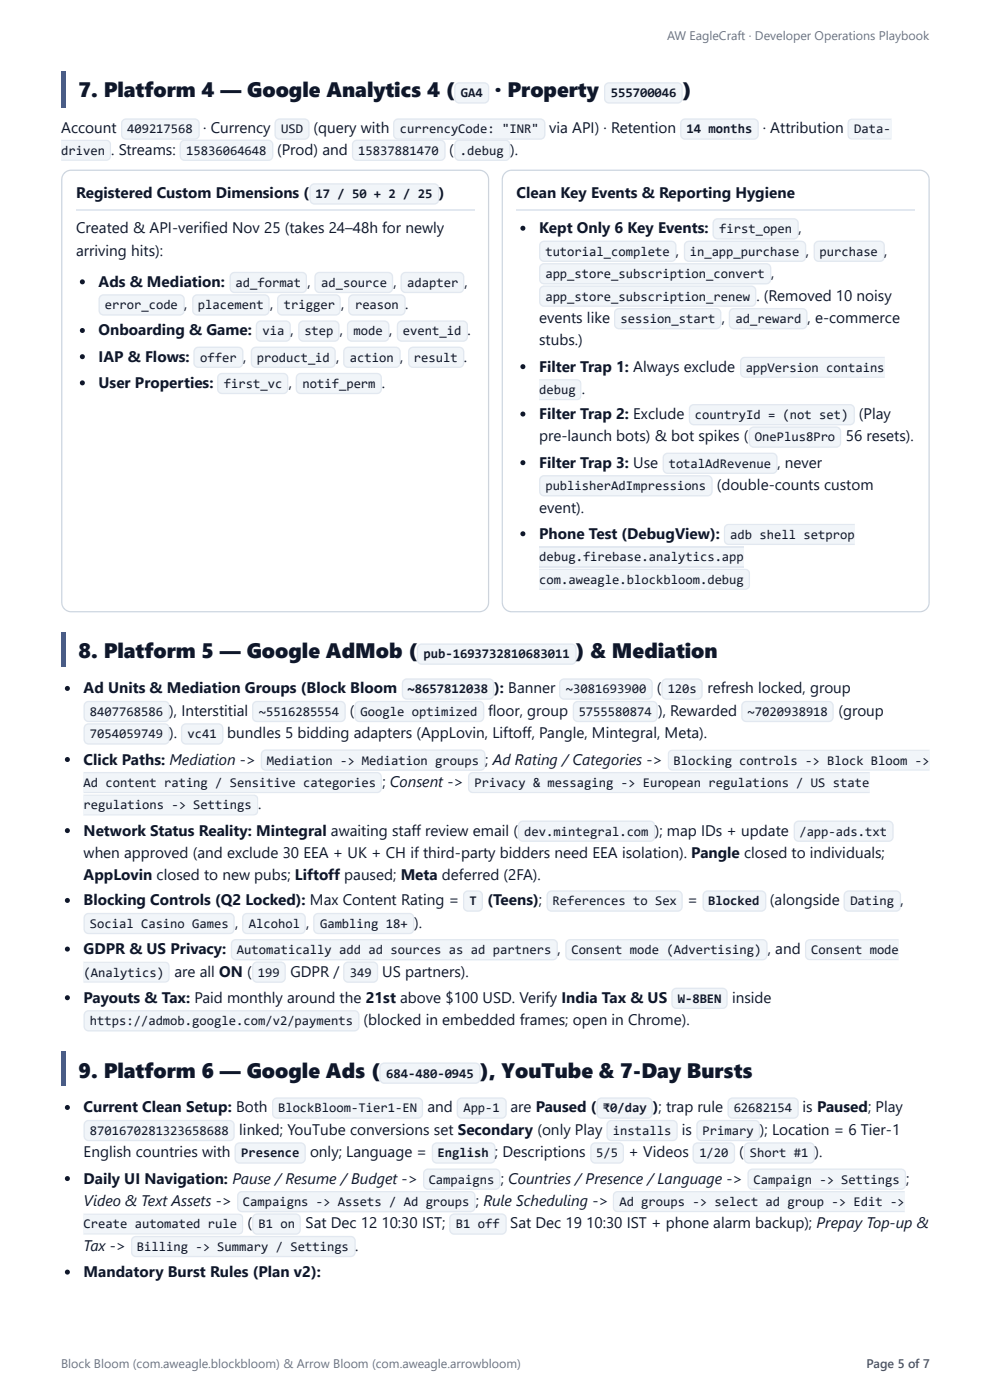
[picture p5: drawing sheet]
<svg xmlns="http://www.w3.org/2000/svg" width="210mm" height="297mm" viewBox="0 0 210 297" stroke-linecap="round" stroke-linejoin="round" font-family="sans-serif">
<g fill="#2563eb">
<path d="M13 15.1h1v7.7h-1z"/>
<path d="M13 134.1h1v7.5h-1z"/>
<path d="M13 223h1v7.5h-1z"/>
</g>
<path d="M96.6 17.8l.8-.3h5.3a1.06 1.06 0 0 1 1 1v2.4a1.06 1.06 0 0 1-1 1.1h-5.3a1.06 1.06 0 0 1-1.1-1.1v-2.6z" fill="#f1f5f9"/>
<path d="M96.7 17.9l.7-.3h5.3a.93 .93 0 0 1 .9 .9v2.4a.93 .93 0 0 1-.9 .9h-5.3a.93 .93 0 0 1-1-.9v-2.4z" fill="none" stroke="#e2e8f0" stroke-width=".26"/>
<path d="M128.4 17.8l.7-.3h14.6a1.06 1.06 0 0 1 1 1v2.4a1.06 1.06 0 0 1-1 1.1h-14.6a1.06 1.06 0 0 1-1-1.1v-2.6z" fill="#f1f5f9"/>
<path d="M128.5 17.9l.6-.3h14.6a.93 .93 0 0 1 .9 .9v2.4a.93 .93 0 0 1-.9 .9h-14.6a.93 .93 0 0 1-.9-.9v-2.4z" fill="none" stroke="#e2e8f0" stroke-width=".26"/>
<path d="M26 25.4l.7-.3h14.6a1.06 1.06 0 0 1 1 1.1v2.4a1.06 1.06 0 0 1-1 1h-14.6a1.06 1.06 0 0 1-1-1v-2.6z" fill="#f1f5f9"/>
<path d="M26.1 25.5l.6-.2h14.6a.93 .93 0 0 1 .9 .9v2.4a.93 .93 0 0 1-.9 .9h-14.6a.93 .93 0 0 1-.9-.9v-2.4z" fill="none" stroke="#e2e8f0" stroke-width=".26"/>
<path d="M58.5 25.4l.8-.3h5.3a1.06 1.06 0 0 1 1 1.1v2.4a1.06 1.06 0 0 1-1 1h-5.3a1.06 1.06 0 0 1-1.1-1v-2.6z" fill="#f1f5f9"/>
<path d="M58.6 25.5l.7-.2h5.3a.93 .93 0 0 1 .9 .9v2.4a.93 .93 0 0 1-.9 .9h-5.3a.93 .93 0 0 1-1-.9v-2.4z" fill="none" stroke="#e2e8f0" stroke-width=".26"/>
<path d="M83.7 25.4l.7-.3h30.2a1.06 1.06 0 0 1 1 1.1v2.4a1.06 1.06 0 0 1-1 1h-30.2a1.06 1.06 0 0 1-1.1-1l.1-2.6z" fill="#f1f5f9"/>
<path d="M83.7 25.5l.7-.2h30.2a.93 .93 0 0 1 .9 .9v2.4a.93 .93 0 0 1-.9 .9h-30.2a.93 .93 0 0 1-.9-.9v-2.4z" fill="none" stroke="#e2e8f0" stroke-width=".26"/>
<path d="M144.5 25.4l.8-.3h14.5a1.06 1.06 0 0 1 1.1 1.1v2.4a1.06 1.06 0 0 1-1.1 1h-14.5a1.06 1.06 0 0 1-1.1-1v-2.6z" fill="#f1f5f9"/>
<path d="M144.6 25.5l.7-.2h14.5a.93 .93 0 0 1 .9 .9v2.4a.93 .93 0 0 1-.9 .9h-14.5a.93 .93 0 0 1-1-.9v-2.4z" fill="none" stroke="#e2e8f0" stroke-width=".26"/>
<path d="M180 25.4l.7-.3h8.3v4.5h-8.3a1.06 1.06 0 0 1-1-1v-2.6z" fill="#f1f5f9"/>
<g fill="#e2e8f0">
<path d="M179.7 25.1h9.2v.7h-9.2z"/>
<path d="M179.7 28.9h9.2v.7h-9.2z"/>
<path d="M179.7 25.1h.7v4.5h-.7z"/>
</g>
<path d="M12.9 29.6h9.6a1.06 1.06 0 0 1 1 1.1v2.4a1.06 1.06 0 0 1-1 1h-9.6z" fill="#f1f5f9"/>
<g fill="#e2e8f0">
<path d="M13 29.6h10.5v.7h-10.5z"/>
<path d="M13 33.4h10.5v.7h-10.5z"/>
<path d="M22.8 29.6h.7v4.5h-.7z"/>
</g>
<path d="M38.4 29.9l.8-.3h17.7a1.06 1.06 0 0 1 1 1.1v2.4a1.06 1.06 0 0 1-1 1h-17.7a1.06 1.06 0 0 1-1.1-1v-2.6z" fill="#f1f5f9"/>
<path d="M38.5 30l.7-.2h17.7a.93 .93 0 0 1 .9 .9v2.4a.93 .93 0 0 1-.9 .9h-17.7a.93 .93 0 0 1-1-.9v-2.4z" fill="none" stroke="#e2e8f0" stroke-width=".26"/>
<path d="M74.9 29.9l.8-.3h17.7a1.06 1.06 0 0 1 1.1 1.1v2.4a1.06 1.06 0 0 1-1.1 1h-17.7a1.06 1.06 0 0 1-1.1-1v-2.6z" fill="#f1f5f9"/>
<path d="M75 30l.7-.2h17.7a.93 .93 0 0 1 .9 .9v2.4a.93 .93 0 0 1-.9 .9h-17.7a.93 .93 0 0 1-1-.9v-2.4z" fill="none" stroke="#e2e8f0" stroke-width=".26"/>
<path d="M96.6 29.9l.8-.3h9.8a1.06 1.06 0 0 1 1 1.1v2.4a1.06 1.06 0 0 1-1 1h-9.8a1.06 1.06 0 0 1-1.1-1v-2.6z" fill="#f1f5f9"/>
<path d="M96.7 30l.7-.2h9.8a.93 .93 0 0 1 .9 .9v2.4a.93 .93 0 0 1-.9 .9h-9.8a.93 .93 0 0 1-1-.9v-2.4z" fill="none" stroke="#e2e8f0" stroke-width=".26"/>
<path d="M13.7 36.7l.6-.4 .8-.2h86.5a1.98 1.98 0 0 1 2 2v89.7a1.98 1.98 0 0 1-2 2h-86.5a1.98 1.98 0 0 1-2-2v-89.7l.1-.8z" fill="#fff"/>
<path d="M13.7 36.7l.6-.4 .8-.2h86.5a1.98 1.98 0 0 1 2 2v89.7a1.98 1.98 0 0 1-2 2h-86.5a1.98 1.98 0 0 1-2-2v-89.7l.1-.8z" fill="none" stroke="#cbd5e1" stroke-width=".26"/>
<path d="M16.1 44.6h84.4" fill="none" stroke="#e2e8f0" stroke-width=".26"/>
<path d="M65.9 39.2l.8-.3h25.4a1.06 1.06 0 0 1 1 1.1v2.3a1.06 1.06 0 0 1-1 1.1h-25.4a1.06 1.06 0 0 1-1.1-1.1v-2.6z" fill="#f1f5f9"/>
<path d="M66 39.3l.7-.3h25.4a.93 .93 0 0 1 .9 1v2.3a.93 .93 0 0 1-.9 1h-25.4a.93 .93 0 0 1-1-1v-2.3z" fill="none" stroke="#e2e8f0" stroke-width=".26"/>
<circle cx="17.5" cy="59.8" r=".53" fill="#0f172a"/>
<path d="M49 58l.7-.3h14.3a1.06 1.06 0 0 1 1.1 1v2.4a1.06 1.06 0 0 1-1.1 1.1h-14.3a1.06 1.06 0 0 1-1-1.1v-2.6z" fill="#f1f5f9"/>
<path d="M49.1 58.1l.6-.3h14.3a.93 .93 0 0 1 1 .9v2.4a.93 .93 0 0 1-1 .9h-14.3a.93 .93 0 0 1-.9-.9v-2.4z" fill="none" stroke="#e2e8f0" stroke-width=".26"/>
<path d="M67 58l.7-.3h14.6a1.06 1.06 0 0 1 1 1v2.4a1.06 1.06 0 0 1-1 1.1h-14.6a1.06 1.06 0 0 1-1-1.1v-2.6z" fill="#f1f5f9"/>
<path d="M67.1 58.1l.6-.3h14.6a.93 .93 0 0 1 .9 .9v2.4a.93 .93 0 0 1-.9 .9h-14.6a.93 .93 0 0 1-.9-.9v-2.4z" fill="none" stroke="#e2e8f0" stroke-width=".26"/>
<path d="M85.2 58l.8-.3h11.4a1.06 1.06 0 0 1 1 1v2.4a1.06 1.06 0 0 1-1 1.1h-11.4a1.06 1.06 0 0 1-1.1-1.1l.1-2.6z" fill="#f1f5f9"/>
<path d="M85.3 58.1l.7-.3h11.4a.93 .93 0 0 1 .9 .9v2.4a.93 .93 0 0 1-.9 .9h-11.4a.93 .93 0 0 1-.9-.9v-2.4z" fill="none" stroke="#e2e8f0" stroke-width=".26"/>
<path d="M21.2 62.8l.8-.4h16.1a1.06 1.06 0 0 1 1.1 1.1v2.4a1.06 1.06 0 0 1-1.1 1h-16.1a1.06 1.06 0 0 1-1.1-1v-2.6z" fill="#f1f5f9"/>
<path d="M21.3 62.8l.7-.2h16.1a.93 .93 0 0 1 .9 .9v2.4a.93 .93 0 0 1-.9 .9h-16.1a.93 .93 0 0 1-1-.9v-2.4z" fill="none" stroke="#e2e8f0" stroke-width=".26"/>
<path d="M41.1 62.8l.7-.4h14.3a1.06 1.06 0 0 1 1 1.1v2.4a1.06 1.06 0 0 1-1 1h-14.3a1.06 1.06 0 0 1-1.1-1l.1-2.6z" fill="#f1f5f9"/>
<path d="M41.1 62.8l.7-.2h14.3a.93 .93 0 0 1 .9 .9v2.4a.93 .93 0 0 1-.9 .9h-14.3a.93 .93 0 0 1-.9-.9v-2.4z" fill="none" stroke="#e2e8f0" stroke-width=".26"/>
<path d="M59 62.8l.8-.4h11.4a1.06 1.06 0 0 1 1 1.1v2.4a1.06 1.06 0 0 1-1 1h-11.4a1.06 1.06 0 0 1-1.1-1l.1-2.6z" fill="#f1f5f9"/>
<path d="M59.1 62.8l.7-.2h11.4a.93 .93 0 0 1 .9 .9v2.4a.93 .93 0 0 1-.9 .9h-11.4a.93 .93 0 0 1-.9-.9v-2.4z" fill="none" stroke="#e2e8f0" stroke-width=".26"/>
<path d="M74.1 62.8l.8-.4h10a1.06 1.06 0 0 1 1.1 1.1v2.4a1.06 1.06 0 0 1-1.1 1h-10a1.06 1.06 0 0 1-1.1-1v-2.6z" fill="#f1f5f9"/>
<path d="M74.2 62.8l.7-.2h10a.93 .93 0 0 1 1 .9v2.4a.93 .93 0 0 1-1 .9h-10a.93 .93 0 0 1-.9-.9v-2.4z" fill="none" stroke="#e2e8f0" stroke-width=".26"/>
<circle cx="17.5" cy="70.1" r=".53" fill="#0f172a"/>
<path d="M54.5 68.3l.8-.3h5.3a1.06 1.06 0 0 1 1 1.1v2.3a1.06 1.06 0 0 1-1 1.1h-5.3a1.06 1.06 0 0 1-1.1-1.1l.1-2.6z" fill="#f1f5f9"/>
<path d="M54.6 68.4l.7-.3h5.3a.93 .93 0 0 1 .9 1v2.3a.93 .93 0 0 1-.9 1h-5.3a.93 .93 0 0 1-.9-1v-2.3z" fill="none" stroke="#e2e8f0" stroke-width=".26"/>
<path d="M63.5 68.3l.8-.3h6.6a1.06 1.06 0 0 1 1.1 1.1v2.3a1.06 1.06 0 0 1-1.1 1.1h-6.6a1.06 1.06 0 0 1-1.1-1.1l.1-2.6z" fill="#f1f5f9"/>
<path d="M63.6 68.4l.7-.3h6.6a.93 .93 0 0 1 .9 1v2.3a.93 .93 0 0 1-.9 1h-6.6a.93 .93 0 0 1-.9-1v-2.3z" fill="none" stroke="#e2e8f0" stroke-width=".26"/>
<path d="M73.9 68.3l.7-.3h6.9a1.06 1.06 0 0 1 1 1.1v2.3a1.06 1.06 0 0 1-1 1.1h-6.9a1.06 1.06 0 0 1-1-1.1v-2.6z" fill="#f1f5f9"/>
<path d="M74 68.4l.6-.3h6.9a.93 .93 0 0 1 .9 1v2.3a.93 .93 0 0 1-.9 1h-6.9a.93 .93 0 0 1-.9-1v-2.3z" fill="none" stroke="#e2e8f0" stroke-width=".26"/>
<path d="M84.4 68.3l.8-.3h13a1.06 1.06 0 0 1 1 1.1v2.3a1.06 1.06 0 0 1-1 1.1h-13a1.06 1.06 0 0 1-1.1-1.1l.1-2.6z" fill="#f1f5f9"/>
<path d="M84.5 68.4l.7-.3h13a.93 .93 0 0 1 .9 1v2.3a.93 .93 0 0 1-.9 1h-13a.93 .93 0 0 1-.9-1v-2.3z" fill="none" stroke="#e2e8f0" stroke-width=".26"/>
<circle cx="17.5" cy="75.7" r=".53" fill="#0f172a"/>
<path d="M41.3 73.9l.8-.3h8.4a1.06 1.06 0 0 1 1.1 1v2.4a1.06 1.06 0 0 1-1.1 1.1h-8.4a1.06 1.06 0 0 1-1.1-1.1v-2.6z" fill="#f1f5f9"/>
<path d="M41.4 74l.7-.3h8.4a.93 .93 0 0 1 1 .9v2.4a.93 .93 0 0 1-1 .9h-8.4a.93 .93 0 0 1-1-.9v-2.4z" fill="none" stroke="#e2e8f0" stroke-width=".26"/>
<path d="M53.5 73.9l.7-.3h15.9a1.06 1.06 0 0 1 1.1 1v2.4a1.06 1.06 0 0 1-1.1 1.1h-15.9a1.06 1.06 0 0 1-1-1.1v-2.6z" fill="#f1f5f9"/>
<path d="M53.6 74l.6-.3h15.9a.93 .93 0 0 1 .9 .9v2.4a.93 .93 0 0 1-.9 .9h-15.9a.93 .93 0 0 1-.9-.9v-2.4z" fill="none" stroke="#e2e8f0" stroke-width=".26"/>
<path d="M73.1 73.9l.7-.3h10.1a1.06 1.06 0 0 1 1 1v2.4a1.06 1.06 0 0 1-1 1.1h-10.1a1.06 1.06 0 0 1-1-1.1v-2.6z" fill="#f1f5f9"/>
<path d="M73.2 74l.6-.3h10.1a.93 .93 0 0 1 .9 .9v2.4a.93 .93 0 0 1-.9 .9h-10.1a.93 .93 0 0 1-.9-.9v-2.4z" fill="none" stroke="#e2e8f0" stroke-width=".26"/>
<path d="M86.8 73.9l.8-.3h9.8a1.06 1.06 0 0 1 1 1v2.4a1.06 1.06 0 0 1-1 1.1h-9.8a1.06 1.06 0 0 1-1.1-1.1v-2.6z" fill="#f1f5f9"/>
<path d="M86.9 74l.7-.3h9.8a.93 .93 0 0 1 .9 .9v2.4a.93 .93 0 0 1-.9 .9h-9.8a.93 .93 0 0 1-.9-.9v-2.4z" fill="none" stroke="#e2e8f0" stroke-width=".26"/>
<circle cx="17.5" cy="81.2" r=".53" fill="#0f172a"/>
<path d="M46.3 79.4l.8-.3h13a1.06 1.06 0 0 1 1 1.1v2.4a1.06 1.06 0 0 1-1 1h-13a1.06 1.06 0 0 1-1.1-1l.1-2.6z" fill="#f1f5f9"/>
<path d="M46.4 79.5l.7-.3h13a.93 .93 0 0 1 .9 1v2.4a.93 .93 0 0 1-.9 .9h-13a.93 .93 0 0 1-.9-.9v-2.4z" fill="none" stroke="#e2e8f0" stroke-width=".26"/>
<path d="M63 79.4l.8-.3h16.1a1.06 1.06 0 0 1 1.1 1.1v2.4a1.06 1.06 0 0 1-1.1 1h-16.1a1.06 1.06 0 0 1-1.1-1v-2.6z" fill="#f1f5f9"/>
<path d="M63.1 79.5l.7-.3h16.1a.93 .93 0 0 1 .9 1v2.4a.93 .93 0 0 1-.9 .9h-16.1a.93 .93 0 0 1-1-.9v-2.4z" fill="none" stroke="#e2e8f0" stroke-width=".26"/>
<path d="M107.1 36.7l.6-.4 .8-.2h86.5a1.98 1.98 0 0 1 2 2v89.7a1.98 1.98 0 0 1-2 2h-86.5a1.98 1.98 0 0 1-2-2v-89.7l.1-.8z" fill="#fff"/>
<path d="M107.1 36.7l.6-.4 .8-.2h86.5a1.98 1.98 0 0 1 2 2v89.7a1.98 1.98 0 0 1-2 2h-86.5a1.98 1.98 0 0 1-2-2v-89.7l.1-.8z" fill="none" stroke="#cbd5e1" stroke-width=".26"/>
<path d="M109.5 44.6h84.4" fill="none" stroke="#e2e8f0" stroke-width=".26"/>
<circle cx="110.9" cy="48.4" r=".53" fill="#0f172a"/>
<path d="M151.4 46.6l.7-.3h16.2a1.06 1.06 0 0 1 1 1.1v2.3a1.06 1.06 0 0 1-1 1.1h-16.2a1.06 1.06 0 0 1-1-1.1v-2.5z" fill="#f1f5f9"/>
<path d="M151.5 46.7l.6-.3h16.2a.93 .93 0 0 1 .9 1v2.3a.93 .93 0 0 1-.9 1h-16.2a.93 .93 0 0 1-.9-1v-2.3z" fill="none" stroke="#e2e8f0" stroke-width=".26"/>
<path d="M114.6 51.4l.8-.3h26.9a1.06 1.06 0 0 1 1.1 1v2.4a1.06 1.06 0 0 1-1.1 1.1h-26.9a1.06 1.06 0 0 1-1.1-1.1v-2.6z" fill="#f1f5f9"/>
<path d="M114.7 51.5l.7-.3h26.9a.93 .93 0 0 1 1 .9v2.4a.93 .93 0 0 1-1 .9h-26.9a.93 .93 0 0 1-1-.9v-2.4z" fill="none" stroke="#e2e8f0" stroke-width=".26"/>
<path d="M145.3 51.4l.7-.3h23.9a1.06 1.06 0 0 1 1 1v2.4a1.06 1.06 0 0 1-1 1.1h-23.9a1.06 1.06 0 0 1-1-1.1v-2.6z" fill="#f1f5f9"/>
<path d="M145.4 51.5l.6-.3h23.9a.93 .93 0 0 1 .9 .9v2.4a.93 .93 0 0 1-.9 .9h-23.9a.93 .93 0 0 1-.9-.9v-2.4z" fill="none" stroke="#e2e8f0" stroke-width=".26"/>
<path d="M172.8 51.4l.8-.3h12.9a1.06 1.06 0 0 1 1.1 1v2.4a1.06 1.06 0 0 1-1.1 1.1h-12.9a1.06 1.06 0 0 1-1.1-1.1v-2.6z" fill="#f1f5f9"/>
<path d="M172.9 51.5l.7-.3h12.9a.93 .93 0 0 1 1 .9v2.4a.93 .93 0 0 1-1 .9h-12.9a.93 .93 0 0 1-1-.9v-2.4z" fill="none" stroke="#e2e8f0" stroke-width=".26"/>
<path d="M114.6 56.1l.8-.3h47.1a1.06 1.06 0 0 1 1 1.1v2.4a1.06 1.06 0 0 1-1 1h-47.1a1.06 1.06 0 0 1-1.1-1v-2.6z" fill="#f1f5f9"/>
<path d="M114.7 56.2l.7-.2h47.1a.93 .93 0 0 1 .9 .9v2.4a.93 .93 0 0 1-.9 .9h-47.1a.93 .93 0 0 1-1-.9v-2.4z" fill="none" stroke="#e2e8f0" stroke-width=".26"/>
<path d="M114.6 60.9l.8-.3h43.9a1.06 1.06 0 0 1 1 1v2.4a1.06 1.06 0 0 1-1 1.1h-43.9a1.06 1.06 0 0 1-1.1-1.1v-2.6z" fill="#f1f5f9"/>
<path d="M114.7 61l.7-.3h43.9a.93 .93 0 0 1 .9 .9v2.4a.93 .93 0 0 1-.9 1h-43.9a.93 .93 0 0 1-1-1v-2.4z" fill="none" stroke="#e2e8f0" stroke-width=".26"/>
<path d="M130.5 65.7l.7-.3h20.7a1.06 1.06 0 0 1 1 1v2.4a1.06 1.06 0 0 1-1 1.1h-20.7a1.06 1.06 0 0 1-1-1.1v-2.6z" fill="#f1f5f9"/>
<path d="M130.6 65.8l.6-.3h20.7a.93 .93 0 0 1 .9 .9v2.4a.93 .93 0 0 1-.9 .9h-20.7a.93 .93 0 0 1-.9-.9v-2.4z" fill="none" stroke="#e2e8f0" stroke-width=".26"/>
<path d="M154.8 65.7l.8-.3h14.5a1.06 1.06 0 0 1 1.1 1v2.4a1.06 1.06 0 0 1-1.1 1.1h-14.5a1.06 1.06 0 0 1-1.1-1.1v-2.6z" fill="#f1f5f9"/>
<path d="M154.9 65.8l.7-.3h14.5a.93 .93 0 0 1 1 .9v2.4a.93 .93 0 0 1-1 .9h-14.5a.93 .93 0 0 1-1-.9v-2.4z" fill="none" stroke="#e2e8f0" stroke-width=".26"/>
<circle cx="110.9" cy="77.8" r=".53" fill="#0f172a"/>
<path d="M157.2 76l.8-.3h29.6v4.5h-29.6a1.06 1.06 0 0 1-1.1-1.1v-2.6z" fill="#f1f5f9"/>
<g fill="#e2e8f0">
<path d="M156.9 75.7h30.7v.7h-30.7z"/>
<path d="M156.9 79.5h30.7v.7h-30.7z"/>
<path d="M156.9 75.7h.7v4.5h-.7z"/>
</g>
<path d="M114.2 80.4h8a1.06 1.06 0 0 1 1.1 1.1v2.4a1.06 1.06 0 0 1-1.1 1h-8z" fill="#f1f5f9"/>
<g fill="#e2e8f0">
<path d="M114.3 80.4h9v.7h-9z"/>
<path d="M114.3 84.2h9v.7h-9z"/>
<path d="M122.6 80.4h.7v4.5h-.7z"/>
</g>
<circle cx="110.9" cy="87.8" r=".53" fill="#0f172a"/>
<path d="M146.4 86l.7-.3h33.1a1.06 1.06 0 0 1 1 1.1v2.4a1.06 1.06 0 0 1-1 1h-33.1a1.06 1.06 0 0 1-1.1-1l.1-2.6z" fill="#f1f5f9"/>
<path d="M146.5 86.1l.6-.2h33.1a.93 .93 0 0 1 .9 .9v2.4a.93 .93 0 0 1-.9 .9h-33.1a.93 .93 0 0 1-.9-.9v-2.4z" fill="none" stroke="#e2e8f0" stroke-width=".26"/>
<path d="M159.1 90.8l.7-.3h17.5a1.06 1.06 0 0 1 1 1v2.4a1.06 1.06 0 0 1-1 1.1h-17.5a1.06 1.06 0 0 1-1.1-1.1l.1-2.6z" fill="#f1f5f9"/>
<path d="M159.2 90.9l.6-.3h17.5a.93 .93 0 0 1 .9 .9v2.4a.93 .93 0 0 1-.9 1h-17.5a.93 .93 0 0 1-.9-1v-2.4z" fill="none" stroke="#e2e8f0" stroke-width=".26"/>
<circle cx="110.9" cy="98.2" r=".53" fill="#0f172a"/>
<path d="M140.8 96.4l.8-.4h22.2a1.06 1.06 0 0 1 1 1.1v2.4a1.06 1.06 0 0 1-1 1h-22.2a1.06 1.06 0 0 1-1.1-1v-2.6z" fill="#f1f5f9"/>
<path d="M140.9 96.4l.7-.2h22.2a.93 .93 0 0 1 .9 .9v2.4a.93 .93 0 0 1-.9 .9h-22.2a.93 .93 0 0 1-1-.9v-2.4z" fill="none" stroke="#e2e8f0" stroke-width=".26"/>
<path d="M114.6 101.1l.8-.3h34.6a1.06 1.06 0 0 1 1.1 1.1v2.3a1.06 1.06 0 0 1-1.1 1.1h-34.6a1.06 1.06 0 0 1-1.1-1.1v-2.5z" fill="#f1f5f9"/>
<path d="M114.7 101.2l.7-.3h34.6a.93 .93 0 0 1 .9 1v2.3a.93 .93 0 0 1-.9 1h-34.6a.93 .93 0 0 1-1-1v-2.3z" fill="none" stroke="#e2e8f0" stroke-width=".26"/>
<circle cx="110.9" cy="113.2" r=".53" fill="#0f172a"/>
<path d="M153.8 111.4l.7-.3h26.8v4.5h-26.8a1.06 1.06 0 0 1-1-1v-2.6z" fill="#f1f5f9"/>
<g fill="#e2e8f0">
<path d="M153.5 111.1h27.7v.7h-27.7z"/>
<path d="M153.5 114.9h27.7v.7h-27.7z"/>
<path d="M153.5 111.1h.7v4.5h-.7z"/>
</g>
<path d="M114.2 115.9h43.5v4.5h-43.5z" fill="#f1f5f9"/>
<path d="M114.3 116h43.4M114.3 120.3h43.4" fill="none" stroke="#e2e8f0" stroke-width=".26"/>
<path d="M114.2 120.7h43.8a1.06 1.06 0 0 1 1 1v2.4a1.06 1.06 0 0 1-1 1h-43.8z" fill="#f1f5f9"/>
<g fill="#e2e8f0">
<path d="M114.3 120.7h44.7v.7h-44.7z"/>
<path d="M114.3 124.4h44.7v.7h-44.7z"/>
<path d="M158.3 120.7h.7v4.4h-.7z"/>
</g>
<path d="M88.7 136.8l.7-.3h31.8a1.06 1.06 0 0 1 1 1.1v2.4a1.06 1.06 0 0 1-1 1h-31.8a1.06 1.06 0 0 1-1-1v-2.6z" fill="#f1f5f9"/>
<path d="M88.8 136.9l.6-.2h31.8a.93 .93 0 0 1 .9 .9v2.4a.93 .93 0 0 1-.9 .9h-31.8a.93 .93 0 0 1-.9-.9v-2.4z" fill="none" stroke="#e2e8f0" stroke-width=".26"/>
<circle cx="14.3" cy="146" r=".53" fill="#0f172a"/>
<path d="M85.5 144.2l.8-.3h17.4a1.06 1.06 0 0 1 1.1 1.1v2.4a1.06 1.06 0 0 1-1.1 1h-17.4a1.06 1.06 0 0 1-1.1-1v-2.6z" fill="#f1f5f9"/>
<path d="M85.6 144.3l.7-.2h17.4a.93 .93 0 0 1 .9 .9v2.4a.93 .93 0 0 1-.9 .9h-17.4a.93 .93 0 0 1-1-.9v-2.4z" fill="none" stroke="#e2e8f0" stroke-width=".26"/>
<path d="M118.8 144.2l.8-.3h17.7a1.06 1.06 0 0 1 1.1 1.1v2.4a1.06 1.06 0 0 1-1.1 1h-17.7a1.06 1.06 0 0 1-1.1-1l.1-2.6z" fill="#f1f5f9"/>
<path d="M118.9 144.3l.7-.2h17.7a.93 .93 0 0 1 .9 .9v2.4a.93 .93 0 0 1-.9 .9h-17.7a.93 .93 0 0 1-.9-.9v-2.4z" fill="none" stroke="#e2e8f0" stroke-width=".26"/>
<path d="M140.5 144.2l.8-.3h6.6a1.06 1.06 0 0 1 1.1 1.1v2.4a1.06 1.06 0 0 1-1.1 1h-6.6a1.06 1.06 0 0 1-1.1-1v-2.6z" fill="#f1f5f9"/>
<path d="M140.6 144.3l.7-.2h6.6a.93 .93 0 0 1 .9 .9v2.4a.93 .93 0 0 1-.9 .9h-6.6a.93 .93 0 0 1-.9-.9v-2.4z" fill="none" stroke="#e2e8f0" stroke-width=".26"/>
<path d="M18 149l.8-.3h16.1a1.06 1.06 0 0 1 1.1 1.1v2.3a1.06 1.06 0 0 1-1.1 1.1h-16.1a1.06 1.06 0 0 1-1.1-1.1v-2.6z" fill="#f1f5f9"/>
<path d="M18.1 149.1l.7-.3h16.1a.93 .93 0 0 1 1 1v2.3a.93 .93 0 0 1-1 1h-16.1a.93 .93 0 0 1-.9-1v-2.3z" fill="none" stroke="#e2e8f0" stroke-width=".26"/>
<path d="M53.8 149l.7-.3h17.7a1.06 1.06 0 0 1 1.1 1.1v2.3a1.06 1.06 0 0 1-1.1 1.1h-17.7a1.06 1.06 0 0 1-1.1-1.1l.1-2.6z" fill="#f1f5f9"/>
<path d="M53.8 149.1l.7-.3h17.7a.93 .93 0 0 1 1 1v2.3a.93 .93 0 0 1-1 1h-17.7a.93 .93 0 0 1-.9-1v-2.3z" fill="none" stroke="#e2e8f0" stroke-width=".26"/>
<path d="M75.5 149l.7-.3h25.4a1.06 1.06 0 0 1 1.1 1.1v2.3a1.06 1.06 0 0 1-1.1 1.1h-25.4a1.06 1.06 0 0 1-1.1-1.1l.1-2.6z" fill="#f1f5f9"/>
<path d="M75.5 149.1l.7-.3h25.4a.93 .93 0 0 1 .9 1v2.3a.93 .93 0 0 1-.9 1h-25.4a.93 .93 0 0 1-.9-1v-2.3z" fill="none" stroke="#e2e8f0" stroke-width=".26"/>
<path d="M121.8 149l.7-.3h15.9a1.06 1.06 0 0 1 1 1.1v2.3a1.06 1.06 0 0 1-1 1.1h-15.9a1.06 1.06 0 0 1-1.1-1.1l.1-2.6z" fill="#f1f5f9"/>
<path d="M121.8 149.1l.7-.3h15.9a.93 .93 0 0 1 .9 1v2.3a.93 .93 0 0 1-.9 1h-15.9a.93 .93 0 0 1-.9-1v-2.3z" fill="none" stroke="#e2e8f0" stroke-width=".26"/>
<path d="M157.5 149l.7-.3h17.5a1.06 1.06 0 0 1 1 1.1v2.3a1.06 1.06 0 0 1-1 1.1h-17.5a1.06 1.06 0 0 1-1-1.1v-2.6z" fill="#f1f5f9"/>
<path d="M157.6 149.1l.6-.3h17.5a.93 .93 0 0 1 .9 1v2.3a.93 .93 0 0 1-.9 1h-17.5a.93 .93 0 0 1-.9-1v-2.3z" fill="none" stroke="#e2e8f0" stroke-width=".26"/>
<path d="M18 153.8l.8-.3h16.1a1.06 1.06 0 0 1 1.1 1v2.4a1.06 1.06 0 0 1-1.1 1.1h-16.1a1.06 1.06 0 0 1-1.1-1.1v-2.6z" fill="#f1f5f9"/>
<path d="M18.1 153.9l.7-.3h16.1a.93 .93 0 0 1 1 .9v2.4a.93 .93 0 0 1-1 .9h-16.1a.93 .93 0 0 1-.9-.9v-2.4z" fill="none" stroke="#e2e8f0" stroke-width=".26"/>
<path d="M38.7 153.8l.7-.3h6.9a1.06 1.06 0 0 1 1.1 1v2.4a1.06 1.06 0 0 1-1.1 1.1h-6.9a1.06 1.06 0 0 1-1-1.1v-2.6z" fill="#f1f5f9"/>
<path d="M38.8 153.9l.6-.3h6.9a.93 .93 0 0 1 .9 .9v2.4a.93 .93 0 0 1-.9 .9h-6.9a.93 .93 0 0 1-.9-.9v-2.4z" fill="none" stroke="#e2e8f0" stroke-width=".26"/>
<circle cx="14.3" cy="161.1" r=".53" fill="#0f172a"/>
<path d="M55.6 159.3l.8-.3h45.5a1.06 1.06 0 0 1 1 1.1v2.4a1.06 1.06 0 0 1-1 1h-45.5a1.06 1.06 0 0 1-1.1-1v-2.6z" fill="#f1f5f9"/>
<path d="M55.7 159.4l.7-.3h45.5a.93 .93 0 0 1 .9 1v2.4a.93 .93 0 0 1-.9 .9h-45.5a.93 .93 0 0 1-1-.9v-2.4z" fill="none" stroke="#e2e8f0" stroke-width=".26"/>
<path d="M141.9 159.3l.7-.3h54.4v4.5h-54.4a1.06 1.06 0 0 1-1-1v-2.6z" fill="#f1f5f9"/>
<g fill="#e2e8f0">
<path d="M141.6 159h55.4v.7h-55.4z"/>
<path d="M141.6 162.8h55.4v.7h-55.4z"/>
<path d="M141.6 159h.7v4.5h-.7z"/>
</g>
<path d="M17.7 163.8h62.2a1.06 1.06 0 0 1 1.1 1v2.4a1.06 1.06 0 0 1-1.1 1.1h-62.2z" fill="#f1f5f9"/>
<g fill="#e2e8f0">
<path d="M17.7 163.8h63.3v.7h-63.3z"/>
<path d="M17.7 167.6h63.3v.7h-63.3z"/>
<path d="M80.3 163.8h.7v4.5h-.7z"/>
</g>
<path d="M99.5 164.1l.8-.3h84.2v4.5h-84.2a1.06 1.06 0 0 1-1.1-1.1v-2.6z" fill="#f1f5f9"/>
<g fill="#e2e8f0">
<path d="M99.2 163.8h85.2v.7h-85.2z"/>
<path d="M99.2 167.6h85.2v.7h-85.2z"/>
<path d="M99.2 163.8h.7v4.5h-.7z"/>
</g>
<path d="M17.7 168.5h36a1.06 1.06 0 0 1 1.1 1.1v2.4a1.06 1.06 0 0 1-1.1 1h-36z" fill="#f1f5f9"/>
<g fill="#e2e8f0">
<path d="M17.7 168.5h37.1v.8h-37.1z"/>
<path d="M17.7 172.3h37.1v.7h-37.1z"/>
<path d="M54.1 168.5h.7v4.5h-.7z"/>
</g>
<circle cx="14.3" cy="176.2" r=".53" fill="#0f172a"/>
<path d="M110.1 174.4l.8-.3h26.9a1.06 1.06 0 0 1 1.1 1.1v2.3a1.06 1.06 0 0 1-1.1 1.1h-26.9a1.06 1.06 0 0 1-1.1-1.1v-2.6z" fill="#f1f5f9"/>
<path d="M110.2 174.5l.7-.3h26.9a.93 .93 0 0 1 1 1v2.3a.93 .93 0 0 1-1 1h-26.9a.93 .93 0 0 1-1-1v-2.3z" fill="none" stroke="#e2e8f0" stroke-width=".26"/>
<path d="M168.6 174.4l.7-.3h19.1a1.06 1.06 0 0 1 1 1.1v2.3a1.06 1.06 0 0 1-1 1.1h-19.1a1.06 1.06 0 0 1-1-1.1v-2.6z" fill="#f1f5f9"/>
<path d="M168.7 174.5l.6-.3h19.1a.93 .93 0 0 1 .9 1v2.3a.93 .93 0 0 1-.9 1h-19.1a.93 .93 0 0 1-.9-1v-2.3z" fill="none" stroke="#e2e8f0" stroke-width=".26"/>
<circle cx="14.3" cy="191" r=".53" fill="#0f172a"/>
<path d="M98.5 189.2l.5-.3h2.3a1.06 1.06 0 0 1 1.1 1.1v2.4a1.06 1.06 0 0 1-1.1 1h-2.1a1.06 1.06 0 0 1-1-1v-2.6z" fill="#f1f5f9"/>
<path d="M98.6 189.3l.4-.2 2.3-.1a.93 .93 0 0 1 1 1v2.4a.93 .93 0 0 1-1 .9h-2.1a.93 .93 0 0 1-.9-.9v-2.4z" fill="none" stroke="#e2e8f0" stroke-width=".26"/>
<path d="M116.2 189.2l.7-.3h26.8a1.06 1.06 0 0 1 1 1.1v2.4a1.06 1.06 0 0 1-1 1h-26.8a1.06 1.06 0 0 1-1-1v-2.6z" fill="#f1f5f9"/>
<path d="M116.3 189.3l.6-.3h26.8a.93 .93 0 0 1 .9 1v2.4a.93 .93 0 0 1-.9 .9h-26.8a.93 .93 0 0 1-.9-.9v-2.4z" fill="none" stroke="#e2e8f0" stroke-width=".26"/>
<path d="M149.3 189.2l.7-.3h11.4a1.06 1.06 0 0 1 1.1 1.1v2.4a1.06 1.06 0 0 1-1.1 1h-11.4a1.06 1.06 0 0 1-1-1v-2.6z" fill="#f1f5f9"/>
<path d="M149.4 189.3l.6-.3h11.4a.93 .93 0 0 1 .9 1v2.4a.93 .93 0 0 1-.9 .9h-11.4a.93 .93 0 0 1-.9-.9v-2.4z" fill="none" stroke="#e2e8f0" stroke-width=".26"/>
<path d="M179.2 189.2l.7-.3h10.1a1.06 1.06 0 0 1 1 1.1v2.4a1.06 1.06 0 0 1-1 1h-10.1a1.06 1.06 0 0 1-1-1v-2.6z" fill="#f1f5f9"/>
<path d="M179.3 189.3l.6-.3h10.1a.93 .93 0 0 1 .9 1v2.4a.93 .93 0 0 1-.9 .9h-10.1a.93 .93 0 0 1-.9-.9v-2.4z" fill="none" stroke="#e2e8f0" stroke-width=".26"/>
<path d="M18 194l.8-.3h29.9a1.06 1.06 0 0 1 1 1v2.4a1.06 1.06 0 0 1-1 1.1h-29.9a1.06 1.06 0 0 1-1.1-1.1v-2.6z" fill="#f1f5f9"/>
<path d="M18.1 194.1l.7-.3h29.9a.93 .93 0 0 1 .9 .9v2.4a.93 .93 0 0 1-.9 .9h-29.9a.93 .93 0 0 1-.9-.9v-2.4z" fill="none" stroke="#e2e8f0" stroke-width=".26"/>
<path d="M51.6 194l.8-.3h11.4a1.06 1.06 0 0 1 1 1v2.4a1.06 1.06 0 0 1-1 1.1h-11.4a1.06 1.06 0 0 1-1.1-1.1v-2.6z" fill="#f1f5f9"/>
<path d="M51.7 194.1l.7-.3h11.4a.93 .93 0 0 1 .9 .9v2.4a.93 .93 0 0 1-.9 .9h-11.4a.93 .93 0 0 1-.9-.9v-2.4z" fill="none" stroke="#e2e8f0" stroke-width=".26"/>
<path d="M66.7 194l.8-.3h19.3a1.06 1.06 0 0 1 1 1v2.4a1.06 1.06 0 0 1-1 1.1h-19.3a1.06 1.06 0 0 1-1.1-1.1v-2.6z" fill="#f1f5f9"/>
<path d="M66.8 194.1l.7-.3h19.3a.93 .93 0 0 1 .9 .9v2.4a.93 .93 0 0 1-.9 .9h-19.3a.93 .93 0 0 1-1-.9v-2.4z" fill="none" stroke="#e2e8f0" stroke-width=".26"/>
<circle cx="14.3" cy="201.3" r=".53" fill="#0f172a"/>
<path d="M49.3 199.5l.7-.3h67.2a1.06 1.06 0 0 1 1.1 1.1v2.4a1.06 1.06 0 0 1-1.1 1h-67.2a1.06 1.06 0 0 1-1.1-1l.1-2.6z" fill="#f1f5f9"/>
<path d="M49.4 199.6l.6-.2h67.2a.93 .93 0 0 1 .9 .9v2.4a.93 .93 0 0 1-.9 .9h-67.2a.93 .93 0 0 1-.9-.9v-2.4z" fill="none" stroke="#e2e8f0" stroke-width=".26"/>
<path d="M120.2 199.5l.7-.3h40.8a1.06 1.06 0 0 1 1 1.1v2.4a1.06 1.06 0 0 1-1 1h-40.8a1.06 1.06 0 0 1-1-1v-2.6z" fill="#f1f5f9"/>
<path d="M120.3 199.6l.6-.2h40.8a.93 .93 0 0 1 .9 .9v2.4a.93 .93 0 0 1-.9 .9h-40.8a.93 .93 0 0 1-.9-.9v-2.4z" fill="none" stroke="#e2e8f0" stroke-width=".26"/>
<path d="M171 199.5l.7-.3h18.8v4.5h-18.8a1.06 1.06 0 0 1-1-1v-2.6z" fill="#f1f5f9"/>
<g fill="#e2e8f0">
<path d="M170.7 199.2h19.8v.7h-19.8z"/>
<path d="M170.7 203h19.8v.7h-19.8z"/>
<path d="M170.7 199.2h.7v4.5h-.7z"/>
</g>
<path d="M17.7 204h17.2a1.06 1.06 0 0 1 1.1 1.1v2.3a1.06 1.06 0 0 1-1.1 1.1h-17.2z" fill="#f1f5f9"/>
<g fill="#e2e8f0">
<path d="M17.7 204h18.3v.7h-18.3z"/>
<path d="M17.7 207.8h18.3v.7h-18.3z"/>
<path d="M35.3 204h.7v4.5h-.7z"/>
</g>
<path d="M53.8 204.3l.7-.3h5a1.06 1.06 0 0 1 1.1 1.1v2.3a1.06 1.06 0 0 1-1.1 1.1h-5a1.06 1.06 0 0 1-1.1-1.1l.1-2.6z" fill="#f1f5f9"/>
<path d="M53.8 204.4l.7-.3h5a.93 .93 0 0 1 1 1v2.3a.93 .93 0 0 1-1 1h-5a.93 .93 0 0 1-.9-1v-2.3z" fill="none" stroke="#e2e8f0" stroke-width=".26"/>
<path d="M73.1 204.3l.7-.3h5.3a1.06 1.06 0 0 1 1.1 1.1v2.3a1.06 1.06 0 0 1-1.1 1.1h-5.3a1.06 1.06 0 0 1-1-1.1v-2.6z" fill="#f1f5f9"/>
<path d="M73.2 204.4l.6-.3h5.3a.93 .93 0 0 1 .9 1v2.3a.93 .93 0 0 1-.9 1h-5.3a.93 .93 0 0 1-.9-1v-2.3z" fill="none" stroke="#e2e8f0" stroke-width=".26"/>
<circle cx="14.3" cy="211.7" r=".53" fill="#0f172a"/>
<path d="M142.7 209.9l.7-.3h9.8a1.06 1.06 0 0 1 1.1 1v2.4a1.06 1.06 0 0 1-1.1 1h-9.8a1.06 1.06 0 0 1-1.1-1l.1-2.6z" fill="#f1f5f9"/>
<path d="M142.7 210l.7-.3h9.8a.93 .93 0 0 1 .9 .9v2.4a.93 .93 0 0 1-.9 .9h-9.8a.93 .93 0 0 1-.9-.9v-2.4z" fill="none" stroke="#e2e8f0" stroke-width=".26"/>
<path d="M18 214.6l.8-.3h56.3a1.06 1.06 0 0 1 1.1 1.1v2.4a1.06 1.06 0 0 1-1.1 1h-56.3a1.06 1.06 0 0 1-1.1-1v-2.6z" fill="#f1f5f9"/>
<path d="M18.1 214.7l.7-.3h56.3a.93 .93 0 0 1 1 1v2.4a.93 .93 0 0 1-1 .9h-56.3a.93 .93 0 0 1-.9-.9v-2.4z" fill="none" stroke="#e2e8f0" stroke-width=".26"/>
<path d="M80.7 225.7l.8-.3h19.3a1.06 1.06 0 0 1 1.1 1.1v2.4a1.06 1.06 0 0 1-1.1 1h-19.3a1.06 1.06 0 0 1-1.1-1l.1-2.6z" fill="#f1f5f9"/>
<path d="M80.8 225.8l.7-.2h19.3a.93 .93 0 0 1 .9 .9v2.4a.93 .93 0 0 1-.9 .9h-19.3a.93 .93 0 0 1-.9-.9v-2.4z" fill="none" stroke="#e2e8f0" stroke-width=".26"/>
<circle cx="14.3" cy="234.9" r=".53" fill="#0f172a"/>
<path d="M58 233.1l.7-.3h29.9a1.06 1.06 0 0 1 1.1 1.1v2.4a1.06 1.06 0 0 1-1.1 1h-29.9a1.06 1.06 0 0 1-1-1v-2.6z" fill="#f1f5f9"/>
<path d="M58.1 233.2l.6-.2h29.9a.93 .93 0 0 1 1 .9v2.4a.93 .93 0 0 1-1 .9h-29.9a.93 .93 0 0 1-.9-.9v-2.4z" fill="none" stroke="#e2e8f0" stroke-width=".26"/>
<path d="M97.1 233.1l.8-.3h8.5a1.06 1.06 0 0 1 1 1.1v2.4a1.06 1.06 0 0 1-1 1h-8.5a1.06 1.06 0 0 1-1.1-1l.1-2.6z" fill="#f1f5f9"/>
<path d="M97.2 233.2l.7-.2h8.5a.93 .93 0 0 1 .9 .9v2.4a.93 .93 0 0 1-.9 .9h-8.5a.93 .93 0 0 1-.9-.9v-2.4z" fill="none" stroke="#e2e8f0" stroke-width=".26"/>
<path d="M126.8 233.1l.7-.3h9.8a1.06 1.06 0 0 1 1.1 1.1v2.4a1.06 1.06 0 0 1-1.1 1h-9.8a1.06 1.06 0 0 1-1-1v-2.6z" fill="#f1f5f9"/>
<path d="M126.9 233.2l.6-.2h9.8a.93 .93 0 0 1 .9 .9v2.4a.93 .93 0 0 1-.9 .9h-9.8a.93 .93 0 0 1-.9-.9v-2.4z" fill="none" stroke="#e2e8f0" stroke-width=".26"/>
<path d="M154.6 233.1l.7-.3h13a1.06 1.06 0 0 1 1 1.1v2.4a1.06 1.06 0 0 1-1 1h-13a1.06 1.06 0 0 1-1-1v-2.6z" fill="#f1f5f9"/>
<path d="M154.7 233.2l.6-.2h13a.93 .93 0 0 1 .9 .9v2.4a.93 .93 0 0 1-.9 .9h-13a.93 .93 0 0 1-.9-.9v-2.4z" fill="none" stroke="#e2e8f0" stroke-width=".26"/>
<path d="M18 237.9l.8-.3h29.9a1.06 1.06 0 0 1 1 1.1v2.3a1.06 1.06 0 0 1-1 1.1h-29.9a1.06 1.06 0 0 1-1.1-1.1v-2.6z" fill="#f1f5f9"/>
<path d="M18.1 238l.7-.3h29.9a.93 .93 0 0 1 .9 1v2.3a.93 .93 0 0 1-.9 1h-29.9a.93 .93 0 0 1-.9-1v-2.3z" fill="none" stroke="#e2e8f0" stroke-width=".26"/>
<path d="M128.9 237.9l.7-.3h13a1.06 1.06 0 0 1 1.1 1.1v2.3a1.06 1.06 0 0 1-1.1 1.1h-13a1.06 1.06 0 0 1-1-1.1v-2.6z" fill="#f1f5f9"/>
<path d="M129 238l.6-.3h13a.93 .93 0 0 1 .9 1v2.3a.93 .93 0 0 1-.9 1h-13a.93 .93 0 0 1-.9-1v-2.3z" fill="none" stroke="#e2e8f0" stroke-width=".26"/>
<path d="M147.9 237.9l.8-.3h11.4a1.06 1.06 0 0 1 1 1.1v2.3a1.06 1.06 0 0 1-1 1.1h-11.4a1.06 1.06 0 0 1-1.1-1.1l.1-2.6z" fill="#f1f5f9"/>
<path d="M148 238l.7-.3h11.4a.93 .93 0 0 1 .9 1v2.3a.93 .93 0 0 1-.9 1h-11.4a.93 .93 0 0 1-.9-1v-2.3z" fill="none" stroke="#e2e8f0" stroke-width=".26"/>
<path d="M50.1 242.7l.7-.3h13a1.06 1.06 0 0 1 1 1v2.4a1.06 1.06 0 0 1-1 1.1h-13a1.06 1.06 0 0 1-1.1-1.1l.1-2.6z" fill="#f1f5f9"/>
<path d="M50.1 242.8l.7-.3h13a.93 .93 0 0 1 .9 .9v2.4a.93 .93 0 0 1-.9 .9h-13a.93 .93 0 0 1-.9-.9v-2.4z" fill="none" stroke="#e2e8f0" stroke-width=".26"/>
<path d="M91.9 242.7l.7-.3h11.4a1.06 1.06 0 0 1 1 1v2.4a1.06 1.06 0 0 1-1 1.1h-11.4a1.06 1.06 0 0 1-1.1-1.1l.1-2.6z" fill="#f1f5f9"/>
<path d="M91.9 242.8l.7-.3h11.4a.93 .93 0 0 1 .9 .9v2.4a.93 .93 0 0 1-.9 .9h-11.4a.93 .93 0 0 1-.9-.9v-2.4z" fill="none" stroke="#e2e8f0" stroke-width=".26"/>
<path d="M125.5 242.7l.7-.3h5a1.06 1.06 0 0 1 1.1 1v2.4a1.06 1.06 0 0 1-1.1 1.1h-5a1.06 1.06 0 0 1-1.1-1.1l.1-2.6z" fill="#f1f5f9"/>
<path d="M125.6 242.8l.6-.3h5a.93 .93 0 0 1 1 .9v2.4a.93 .93 0 0 1-1 .9h-5a.93 .93 0 0 1-.9-.9v-2.4z" fill="none" stroke="#e2e8f0" stroke-width=".26"/>
<path d="M147.2 242.7l.7-.3h6.9a1.06 1.06 0 0 1 1 1v2.4a1.06 1.06 0 0 1-1 1.1h-6.9a1.06 1.06 0 0 1-1.1-1.1l.1-2.6z" fill="#f1f5f9"/>
<path d="M147.2 242.8l.7-.3h6.9a.93 .93 0 0 1 .9 .9v2.4a.93 .93 0 0 1-.9 .9h-6.9a.93 .93 0 0 1-.9-.9v-2.4z" fill="none" stroke="#e2e8f0" stroke-width=".26"/>
<path d="M158 242.7l.7-.3h13a1.06 1.06 0 0 1 1.1 1v2.4a1.06 1.06 0 0 1-1.1 1.1h-13a1.06 1.06 0 0 1-1-1.1v-2.6z" fill="#f1f5f9"/>
<path d="M158.1 242.8l.6-.3h13a.93 .93 0 0 1 .9 .9v2.4a.93 .93 0 0 1-.9 .9h-13a.93 .93 0 0 1-.9-.9v-2.4z" fill="none" stroke="#e2e8f0" stroke-width=".26"/>
<circle cx="14.3" cy="250" r=".53" fill="#0f172a"/>
<path d="M90 248.2l.8-.3h14.2a1.06 1.06 0 0 1 1.1 1.1v2.4a1.06 1.06 0 0 1-1.1 1h-14.2a1.06 1.06 0 0 1-1.1-1v-2.6z" fill="#f1f5f9"/>
<path d="M90.1 248.3l.7-.3h14.2a.93 .93 0 0 1 1 1v2.4a.93 .93 0 0 1-1 .9h-14.2a.93 .93 0 0 1-1-.9v-2.4z" fill="none" stroke="#e2e8f0" stroke-width=".26"/>
<path d="M158.8 248.2l.7-.3h31.5a1.06 1.06 0 0 1 1.1 1.1v2.4a1.06 1.06 0 0 1-1.1 1h-31.5a1.06 1.06 0 0 1-1-1v-2.6z" fill="#f1f5f9"/>
<path d="M158.9 248.3l.6-.3h31.5a.93 .93 0 0 1 1 1v2.4a.93 .93 0 0 1-1 .9h-31.5a.93 .93 0 0 1-.9-.9v-2.4z" fill="none" stroke="#e2e8f0" stroke-width=".26"/>
<path d="M50.6 253l.7-.3h48.4a1.06 1.06 0 0 1 1.1 1v2.4a1.06 1.06 0 0 1-1.1 1.1h-48.4a1.06 1.06 0 0 1-1-1.1v-2.6z" fill="#f1f5f9"/>
<path d="M50.7 253.1l.6-.3h48.4a.93 .93 0 0 1 1 .9v2.4a.93 .93 0 0 1-1 .9h-48.4a.93 .93 0 0 1-.9-.9v-2.4z" fill="none" stroke="#e2e8f0" stroke-width=".26"/>
<path d="M130.2 253l.8-.3h60.9v4.5h-60.9a1.06 1.06 0 0 1-1.1-1.1v-2.6z" fill="#f1f5f9"/>
<g fill="#e2e8f0">
<path d="M129.9 252.7h61.9v.7h-61.9z"/>
<path d="M129.9 256.5h61.9v.7h-61.9z"/>
<path d="M129.9 252.7h.7v4.5h-.7z"/>
</g>
<path d="M17.7 257.4h32.8a1.06 1.06 0 0 1 1.1 1.1v2.4a1.06 1.06 0 0 1-1.1 1h-32.8z" fill="#f1f5f9"/>
<g fill="#e2e8f0">
<path d="M17.7 257.4h33.9v.8h-33.9z"/>
<path d="M17.7 261.2h33.9v.7h-33.9z"/>
<path d="M50.9 257.4h.7v4.5h-.7z"/>
</g>
<path d="M53.8 257.7l.7-.3h8.2a1.06 1.06 0 0 1 1.1 1.1v2.4a1.06 1.06 0 0 1-1.1 1h-8.2a1.06 1.06 0 0 1-1.1-1l.1-2.6z" fill="#f1f5f9"/>
<path d="M53.8 257.8l.7-.2h8.2a.93 .93 0 0 1 .9 .9v2.4a.93 .93 0 0 1-.9 .9h-8.2a.93 .93 0 0 1-.9-.9v-2.4z" fill="none" stroke="#e2e8f0" stroke-width=".26"/>
<path d="M95.6 257.7l.7-.3h10.1a1.06 1.06 0 0 1 1 1.1v2.4a1.06 1.06 0 0 1-1 1h-10.1a1.06 1.06 0 0 1-1.1-1l.1-2.6z" fill="#f1f5f9"/>
<path d="M95.7 257.8l.6-.2h10.1a.93 .93 0 0 1 .9 .9v2.4a.93 .93 0 0 1-.9 .9h-10.1a.93 .93 0 0 1-.9-.9v-2.4z" fill="none" stroke="#e2e8f0" stroke-width=".26"/>
<path d="M28.1 262.5l.7-.3h45.5a1.06 1.06 0 0 1 1.1 1.1v2.3a1.06 1.06 0 0 1-1.1 1.1h-45.5a1.06 1.06 0 0 1-1-1.1v-2.5z" fill="#f1f5f9"/>
<path d="M28.2 262.6l.6-.3h45.5a.93 .93 0 0 1 1 1v2.3a.93 .93 0 0 1-1 1h-45.5a.93 .93 0 0 1-.9-1v-2.3z" fill="none" stroke="#e2e8f0" stroke-width=".26"/>
<circle cx="14.3" cy="269.9" r=".53" fill="#0f172a"/>
<g font-size="4.4" fill="#0f172a">
<text x="16.7" y="20.6">7. Platform 4 — Google Analytics 4 (</text>
<text x="104.9" y="20.6">· Property</text>
<text x="144.8" y="20.6">)</text>
<text x="16.7" y="139.7">8. Platform 5 — Google AdMob (</text>
<text x="122.1" y="139.7">) &amp; Mediation</text>
<text x="16.7" y="228.6">9. Platform 6 — Google Ads (</text>
<text x="101.8" y="228.6">), YouTube &amp; 7-Day Bursts</text>
</g>
<g font-size="3.2" fill="#0f172a">
<text x="13" y="28.3">Account</text>
<text x="43.1" y="28.3">· Currency</text>
<text x="66.5" y="28.3">(query with</text>
<text x="116.4" y="28.3">via API) · Retention</text>
<text x="161.7" y="28.3">· Attribution</text>
<text x="23.6" y="32.8">.</text>
<text x="25.2" y="32.8">Streams:</text>
<text x="58.7" y="32.8">(Prod) and</text>
<text x="95.2" y="32.8">(</text>
<text x="108.2" y="32.8">)</text>
<text x="109.1" y="32.8">.</text>
<text x="16.1" y="42.1">Registered Custom Dimensions (</text>
<text x="93" y="42.1">)</text>
<text x="109.5" y="42.1">Clean Key Events &amp; Reporting Hygiene</text>
<text x="16.1" y="49.5">Created &amp; API-verified Nov 25 (takes 24–48h for newly</text>
<text x="114.3" y="49.5">Kept Only 6 Key Events:</text>
<text x="169.3" y="49.5">,</text>
<text x="16.1" y="54.2">arriving hits):</text>
<text x="143.3" y="54.2">,</text>
<text x="163.5" y="59">,</text>
<text x="170.8" y="54.2">,</text>
<text x="187.5" y="54.2">,</text>
<text x="20.9" y="60.9">Ads &amp; Mediation:</text>
<text x="39.1" y="65.6">,</text>
<text x="57.3" y="65.6">,</text>
<text x="65.2" y="60.9">,</text>
<text x="72.4" y="65.6">,</text>
<text x="83.4" y="60.9">,</text>
<text x="85.9" y="65.6">.</text>
<text x="98.5" y="60.9">,</text>
<text x="160.4" y="63.8">.</text>
<text x="162" y="63.8">(Removed 10 noisy</text>
<text x="20.9" y="71.2">Onboarding &amp; Game:</text>
<text x="61.6" y="71.2">,</text>
<text x="72.1" y="71.2">,</text>
<text x="82.5" y="71.2">,</text>
<text x="99.1" y="71.2">.</text>
<text x="114.3" y="68.5">events like</text>
<text x="153" y="68.5">,</text>
<text x="171.2" y="68.5">,</text>
<text x="172.8" y="68.5">e-commerce</text>
<text x="20.9" y="76.7">IAP &amp; Flows:</text>
<text x="51.5" y="76.7">,</text>
<text x="71.3" y="76.7">,</text>
<text x="84.8" y="76.7">,</text>
<text x="98.4" y="76.7">.</text>
<text x="114.3" y="73.3">stubs.)</text>
<text x="20.9" y="82.3">User Properties:</text>
<text x="61.2" y="82.3">,</text>
<text x="81" y="82.3">.</text>
<text x="114.3" y="78.8">Filter Trap 1: Always exclude</text>
<text x="123.4" y="83.6">.</text>
<text x="114.3" y="88.9">Filter Trap 2: Exclude</text>
<text x="182.1" y="88.9">(Play</text>
<text x="114.3" y="93.7">pre-launch bots) &amp; bot spikes (</text>
<text x="179.3" y="93.7">56 resets).</text>
<text x="114.3" y="99.2">Filter Trap 3: Use</text>
<text x="164.8" y="99.2">,</text>
<text x="166.4" y="99.2">never</text>
<text x="152" y="104">(double-counts custom</text>
<text x="114.3" y="108.7">event).</text>
<text x="114.3" y="114.3">Phone Test (DebugView):</text>
<text x="17.7" y="147.1">Ad Units &amp; Mediation Groups (Block Bloom</text>
<text x="104.8" y="147.1">): Banner</text>
<text x="139.2" y="147.1">(</text>
<text x="150" y="147.1">refresh locked, group</text>
<text x="35.9" y="151.9">)</text>
<text x="36.9" y="151.9">, Interstitial</text>
<text x="74.1" y="151.9">(</text>
<text x="103.5" y="151.9">floor, group</text>
<text x="139.5" y="151.9">), Rewarded</text>
<text x="177.8" y="151.9">(group</text>
<text x="35.9" y="156.6">)</text>
<text x="36.9" y="156.6">.</text>
<text x="48.2" y="156.6">bundles 5 bidding adapters (AppLovin, Liftoff, Pangle, Mintegral, Meta).</text>
<text x="17.7" y="162.2">Click Paths: Mediation -&gt;</text>
<text x="81.1" y="167">;</text>
<text x="82.7" y="167">Consent -&gt;</text>
<text x="102.9" y="162.2">;</text>
<text x="104.5" y="162.2">Ad Rating /Categories -&gt;</text>
<text x="54.7" y="171.7">.</text>
<text x="17.7" y="177.3">Network Status Reality: Mintegral awaiting staff review email (</text>
<text x="138.8" y="177.3">)</text>
<text x="139.8" y="177.3">; map IDs + update</text>
<text x="17.7" y="182">when approved (and exclude 30 EEA + UK + CH if third-party bidders need EEA isolation). Pangle closed to individuals;</text>
<text x="17.7" y="186.8">AppLovin closed to new pubs; Liftoff paused; Meta deferred (2FA).</text>
<text x="17.7" y="192.1">Blocking Controls (Q2 Locked): Max Content Rating =</text>
<text x="49.8" y="196.9">,</text>
<text x="64.9" y="196.9">,</text>
<text x="87.8" y="196.9">)</text>
<text x="88.8" y="196.9">.</text>
<text x="103.3" y="192.1">(Teens);</text>
<text x="145.7" y="192.1">=</text>
<text x="163.2" y="192.1">(alongside</text>
<text x="190.9" y="192.1">,</text>
<text x="17.7" y="202.4">GDPR &amp; US Privacy:</text>
<text x="118.2" y="202.4">,</text>
<text x="162.8" y="202.4">,</text>
<text x="164.4" y="202.4">and</text>
<text x="37" y="207.2">are all ON (</text>
<text x="61.6" y="207.2">GDPR /</text>
<text x="81" y="207.2">US partners).</text>
<text x="17.7" y="212.7">Payouts &amp; Tax: Paid monthly around the 21st above $100 USD. Verify India Tax &amp; US</text>
<text x="155.2" y="212.7">inside</text>
<text x="77.1" y="217.5">(blocked in embedded frames; open in Chrome).</text>
<text x="17.7" y="236">Current Clean Setup: Both</text>
<text x="90.6" y="236">and</text>
<text x="108.2" y="236">are Paused (</text>
<text x="138.4" y="236">); trap rule</text>
<text x="170.2" y="236">is Paused; Play</text>
<text x="17.7" y="245.5">English countries with</text>
<text x="50.7" y="240.8">linked; YouTube conversions set Secondary (only Play</text>
<text x="65.7" y="245.5">only; Language =</text>
<text x="104.9" y="245.5">;</text>
<text x="106.5" y="245.5">Descriptions</text>
<text x="133.3" y="245.5">+ Videos</text>
<text x="144.6" y="240.8">is</text>
<text x="156.7" y="245.5">(</text>
<text x="161.1" y="240.8">)</text>
<text x="162.1" y="240.8">; Location = 6 Tier-1</text>
<text x="172.7" y="245.5">)</text>
<text x="173.7" y="245.5">.</text>
<text x="17.7" y="251.1">Daily UI Navigation: Pause /Resume /Budget -&gt;</text>
<text x="106.2" y="251.1">;</text>
<text x="107.8" y="251.1">Countries /Presence /Language -&gt;</text>
<text x="192.1" y="251.1">;</text>
<text x="17.7" y="255.9">Video &amp; Text Assets -&gt;</text>
<text x="100.9" y="255.9">;</text>
<text x="102.5" y="255.9">Rule Scheduling -&gt;</text>
<text x="52.5" y="260.6">(</text>
<text x="64.8" y="260.6">Sat Dec 12</text>
<text x="80.9" y="260.6">10:30 IST;</text>
<text x="108.2" y="260.6">Sat Dec 19</text>
<text x="124.3" y="260.6">10:30 IST + phone alarm backup); PrepayTop-up &amp;</text>
<text x="17.7" y="265.4">Tax -&gt;</text>
<text x="75.3" y="265.4">.</text>
<text x="17.7" y="270.9">Mandatory Burst Rules (Plan v2):</text>
</g>
<g font-size="2.8" fill="#0f172a">
<text x="97.7" y="20.6">GA4</text>
<text x="129.5" y="20.6">555700046</text>
<text x="26.9" y="28.3">409217568</text>
<text x="59.6" y="28.3">USD</text>
<text x="84.8" y="28.3">currencyCode: &quot;INR&quot;</text>
<text x="145.6" y="28.3">14 months</text>
<text x="181.1" y="28.3">Data-</text>
<text x="13" y="32.8">driven</text>
<text x="39.5" y="32.8">15836064648</text>
<text x="75.9" y="32.8">15837881470</text>
<text x="97.5" y="32.8">.debug</text>
<text x="66.9" y="42.1">17 / 50 + 2 / 25</text>
<text x="152.5" y="49.5">first_open</text>
<text x="115.6" y="54.2">tutorial_complete</text>
<text x="115.6" y="59">app_store_subscription_convert</text>
<text x="146.2" y="54.2">in_app_purchase</text>
<text x="173.7" y="54.2">purchase</text>
<text x="22.2" y="65.6">error_code</text>
<text x="42" y="65.6">placement</text>
<text x="49.9" y="60.9">ad_format</text>
<text x="60.2" y="65.6">trigger</text>
<text x="68.1" y="60.9">ad_source</text>
<text x="75.3" y="65.6">reason</text>
<text x="86.3" y="60.9">adapter</text>
<text x="115.6" y="63.8">app_store_subscription_renew</text>
<text x="55.6" y="71.2">via</text>
<text x="64.5" y="71.2">step</text>
<text x="75" y="71.2">mode</text>
<text x="85.4" y="71.2">event_id</text>
<text x="131.5" y="68.5">session_start</text>
<text x="155.9" y="68.5">ad_reward</text>
<text x="42.4" y="76.7">offer</text>
<text x="54.4" y="76.7">product_id</text>
<text x="74.2" y="76.7">action</text>
<text x="87.7" y="76.7">result</text>
<text x="47.5" y="82.3">first_vc</text>
<text x="64.1" y="82.3">notif_perm</text>
<text x="114.3" y="83.6">debug</text>
<text x="158.1" y="78.8">appVersion contains</text>
<text x="147.3" y="88.9">countryId = (not set)</text>
<text x="160" y="93.7">OnePlus8Pro</text>
<text x="141.8" y="99.2">totalAdRevenue</text>
<text x="115.6" y="104">publisherAdImpressions</text>
<text x="114.3" y="119.1">debug.firebase.analytics.app</text>
<text x="154.8" y="114.3">adb shell setprop</text>
<text x="114.3" y="123.8">com.aweagle.blockbloom.debug</text>
<text x="89.8" y="139.7">pub-1693732810683011</text>
<text x="86.4" y="147.1">~8657812038</text>
<text x="120" y="147.1">~3081693900</text>
<text x="141.6" y="147.1">120s</text>
<text x="19" y="151.9">8407768586</text>
<text x="54.9" y="151.9">~5516285554</text>
<text x="76.4" y="151.9">Google optimized</text>
<text x="122.7" y="151.9">5755580874</text>
<text x="158.5" y="151.9">~7020938918</text>
<text x="19" y="156.6">7054059749</text>
<text x="39.8" y="156.6">vc41</text>
<text x="17.7" y="167">Ad content rating / Sensitive categories</text>
<text x="56.6" y="162.2">Mediation -&gt; Mediation groups</text>
<text x="100.6" y="167">Privacy &amp; messaging -&gt; European regulations / US state</text>
<text x="142.8" y="162.2">Blocking controls -&gt; Block Bloom -&gt;</text>
<text x="17.7" y="171.7">regulations -&gt; Settings</text>
<text x="111.1" y="177.3">dev.mintegral.com</text>
<text x="169.5" y="177.3">/app-ads.txt</text>
<text x="19" y="196.9">Social Casino Games</text>
<text x="52.8" y="196.9">Alcohol</text>
<text x="67.9" y="196.9">Gambling 18+</text>
<text x="99.6" y="192.1">T</text>
<text x="117.2" y="192.1">References to Sex</text>
<text x="150.2" y="192.1">Blocked</text>
<text x="180.3" y="192.1">Dating</text>
<text x="50.2" y="202.4">Automatically add ad sources as ad partners</text>
<text x="121.1" y="202.4">Consent mode (Advertising)</text>
<text x="172" y="202.4">Consent mode</text>
<text x="17.7" y="207.2">(Analytics)</text>
<text x="54.7" y="207.2">199</text>
<text x="74.2" y="207.2">349</text>
<text x="143.7" y="212.7">W-8BEN</text>
<text x="19" y="217.5">https://admob.google.com/v2/payments</text>
<text x="81.9" y="228.6">684-480-0945</text>
<text x="58.9" y="236">BlockBloom-Tier1-EN</text>
<text x="98.2" y="236">App-1</text>
<text x="127.8" y="236">₹0/day</text>
<text x="155.5" y="236">62682154</text>
<text x="19" y="240.8">8701670281323658688</text>
<text x="51.1" y="245.5">Presence</text>
<text x="92.7" y="245.5">English</text>
<text x="126.4" y="245.5">5/5</text>
<text x="129.9" y="240.8">installs</text>
<text x="148.3" y="245.5">1/20</text>
<text x="148.9" y="240.8">Primary</text>
<text x="159" y="245.5">Short #1</text>
<text x="90.9" y="251.1">Campaigns</text>
<text x="159.8" y="251.1">Campaign -&gt; Settings</text>
<text x="51.5" y="255.9">Campaigns -&gt; Assets / Ad groups</text>
<text x="131.3" y="255.9">Ad groups -&gt; select ad group -&gt; Edit -&gt;</text>
<text x="17.7" y="260.6">Create automated rule</text>
<text x="54.8" y="260.6">B1 on</text>
<text x="96.7" y="260.6">B1 off</text>
<text x="29" y="265.4">Billing -&gt; Summary / Settings</text>
</g>
<g font-size="2.6" fill="#64748b">
<text x="141.5" y="8.5">AW EagleCraft · Developer Operations Playbook</text>
<text x="13" y="290.2">Block Bloom (com.aweagle.blockbloom) &amp; Arrow Bloom (com.aweagle.arrowbloom)</text>
</g>
<text font-size="2.6" fill="#475569" x="183.7" y="290.2">Page 5 of 7</text>
</svg>
